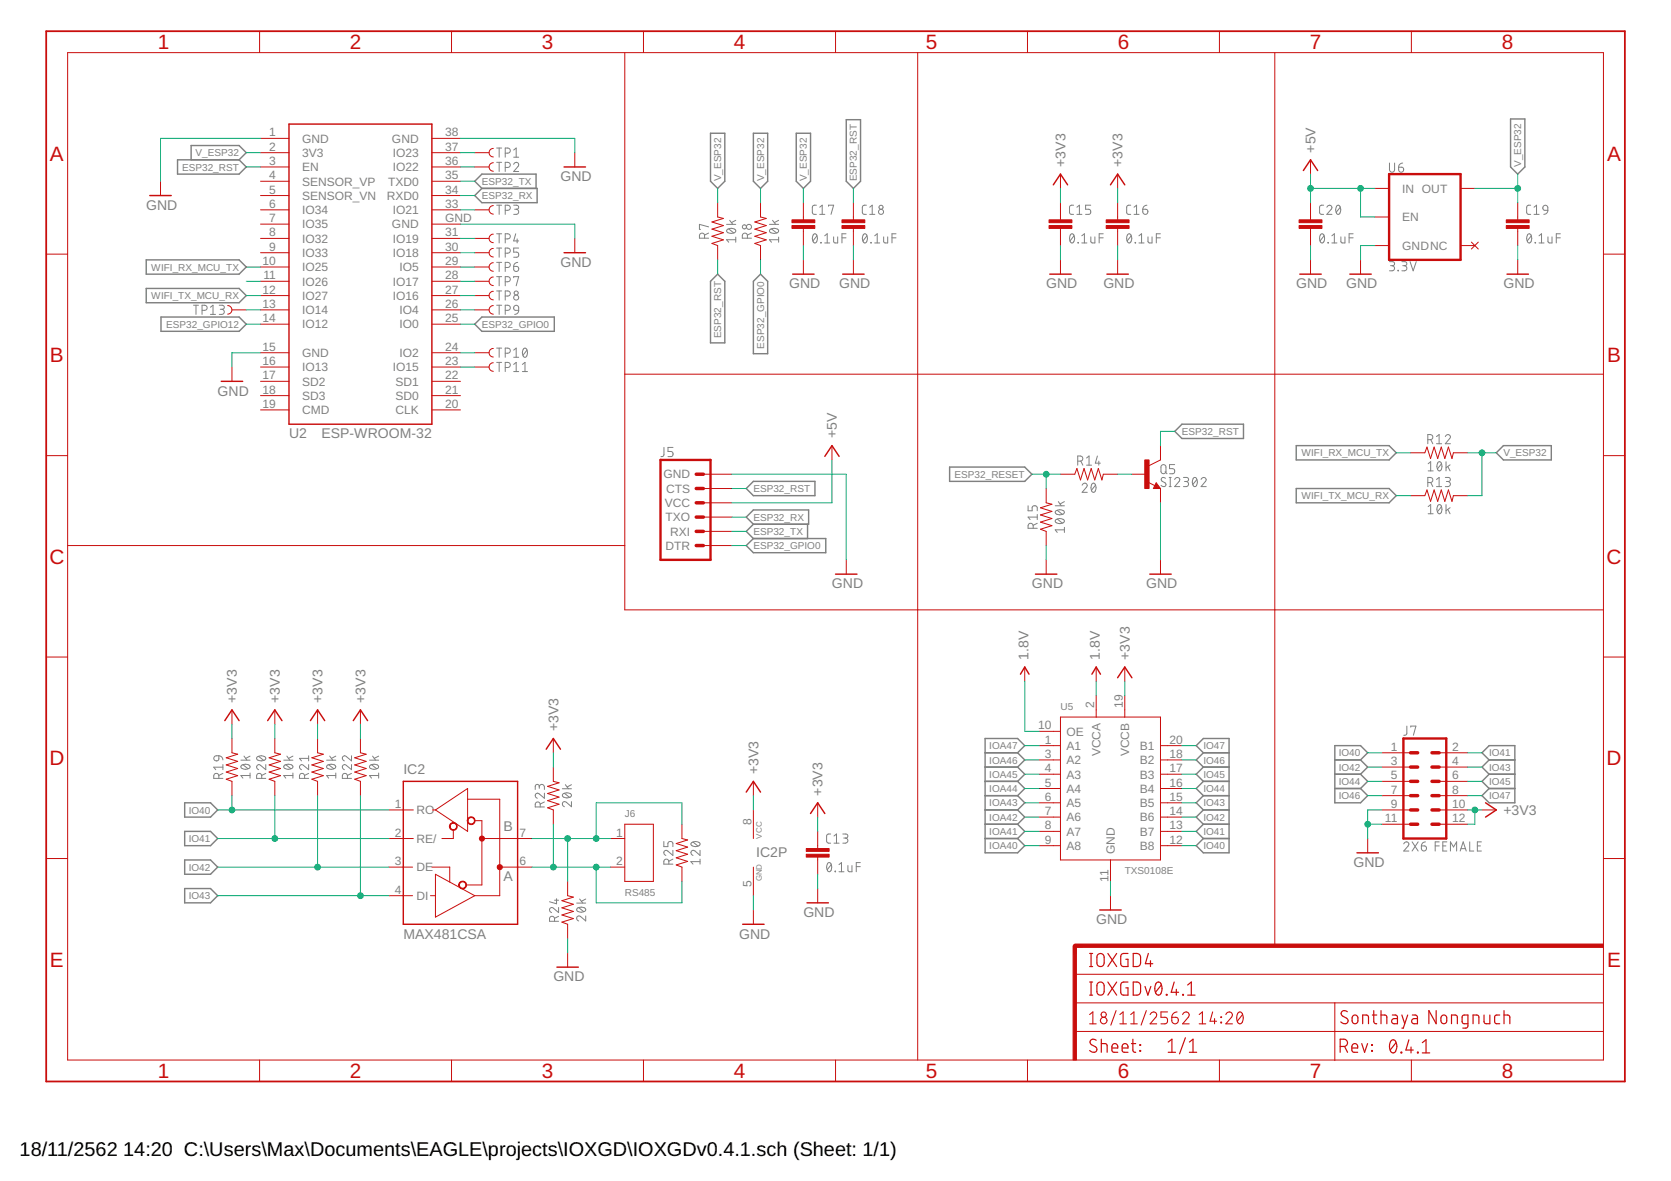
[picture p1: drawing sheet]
<svg xmlns="http://www.w3.org/2000/svg" width="297mm" height="210mm" viewBox="0 0 297 210" stroke-linecap="round" stroke-linejoin="round" font-family="sans-serif">
<g fill="none" stroke="#808080" stroke-width=".18">
<path d="M88.3 36.5h.9M88.3 26.3h.9M88.3 28.9h.9M88.7 26.3v1.6M88.7 28.9v1.6M88.7 36.5v1.6M89.8 27.2h.5a.46 .46 0 0 0 .4-.4 .46 .46 0 0 0-.4-.5h-.5v1.6M89.8 29.8h.5a.46 .46 0 0 0 .4-.5 .46 .46 0 0 0-.4-.4h-.5v1.6M89.8 37.4h.5a.46 .46 0 0 0 .4-.5 .46 .46 0 0 0-.4-.4h-.5v1.6M91.3 29.2a.44 .44 0 0 1 .6-.3 .44 .44 0 0 1 .2 .7l-.8 .9h.9M91.3 36.5h.5a.36 .36 0 0 1 .4 .3 .36 .36 0 0 1-.4 .4h-.3M91.3 26.7l.5-.4v1.6"/>
<path d="M91.3 27.9h.9M91.8 37.2a.46 .46 0 0 1 .4 .4 .46 .46 0 0 1-.4 .5h-.5M129.2 39.9h1.6M129.7 39.2l.6 .7M130.8 39.2l-.8 .4M136.8 39.9h1.6M137.3 39.2l.6 .7M138.4 39.2l-.8 .4M145.1 36.5l-.6 .1-.1 .2v1.1l.2 .2h.5M145.7 38.1h.9M145.7 36.8l.5-.3v1.6M147.3 36.7v-.2h.9l-.5 1.6"/>
<path d="M154 36.5l-.6 .1-.1 .2v1.1l.2 .2h.5M154.6 38.1h.9M154.6 36.8l.4-.3v1.6M190.8 36.5h-.5l-.2 .3v1.1l.2 .2h.5M191.4 38.1h.9M191.4 36.8l.5-.3v1.6M193.9 36.5h-.9v.7h.5a.47 .47 0 0 1 .4 .4 .47 .47 0 0 1-.4 .5h-.5M201 36.5h-.5l-.2 .3v1.1l.2 .2h.5M201.6 38.1h.9M201.6 36.8l.4-.3v1.6M203.1 37.2h.6a.45 .45 0 0 1 .3 .5 .45 .45 0 0 1-.4 .4 .45 .45 0 0 1-.5-.4zM203.9 36.5a.74 .74 0 0 0-.8 .7"/>
<path d="M235.3 36.5h-.5l-.2 .3v1.1l.2 .2h.5M235.9 36.8a.45 .45 0 0 1 .6-.3 .45 .45 0 0 1 .1 .7l-.7 .9h.9M237.6 36.6l.3-.1a.95 .95 0 0 1 0 1.6 1.04 1.04 0 0 1-.3-1.5zM238.3 36.8l-.8 .9M247 29v1.2a.46 .46 0 0 0 .4 .4 .46 .46 0 0 0 .5-.4v-1.2M248.6 29.7h.6a.45 .45 0 0 1 .3 .5 .45 .45 0 0 1-.5 .4 .45 .45 0 0 1-.4-.4zM249.3 29h-.2a.68 .68 0 0 0-.5 .7M272.1 36.5h-.5l-.2 .3v1.1l.2 .2h.5M272.7 38.1h.9M272.7 36.8l.4-.3v1.6M274.4 36.6a.44 .44 0 0 1 .5-.1 .44 .44 0 0 1 .2 .4v.5h-.6l-.2-.4zM275.1 37.4a.7 .7 0 0 1-.7 .7"/>
<path d="M34.4 54.3h.9M34.8 54.3v1.6M35.9 55.2h.5a.46 .46 0 0 0 .4-.5 .46 .46 0 0 0-.4-.4h-.5v1.6M37.4 54.6l.5-.3v1.6M37.4 55.9h.9M39 54.3h.5a.36 .36 0 0 1 .4 .3 .36 .36 0 0 1-.4 .4h-.3M39.4 55a.46 .46 0 0 1 .5 .4 .46 .46 0 0 1-.5 .5h-.4M88.3 41.6h.9M88.3 44.1h.9M88.3 46.6h.9M88.3 49.2h.9M88.3 51.7h.9"/>
<path d="M88.3 54.3h.9M88.7 41.6v1.6M88.7 44.1v1.6M88.7 46.6v1.7M88.7 49.2v1.6M88.7 51.7v1.6M88.7 54.3v1.6M89.8 42.5h.5a.46 .46 0 0 0 .4-.5 .46 .46 0 0 0-.4-.4h-.5v1.6M89.8 45h.5a.46 .46 0 0 0 .4-.5 .46 .46 0 0 0-.4-.4h-.5v1.6M89.8 47.5h.5a.46 .46 0 0 0 .4-.4 .46 .46 0 0 0-.4-.5h-.5v1.7M89.8 50.1h.5a.46 .46 0 0 0 .4-.5 .46 .46 0 0 0-.4-.4h-.5v1.6M89.8 52.6h.5a.46 .46 0 0 0 .4-.4 .46 .46 0 0 0-.4-.5h-.5v1.6"/>
<path d="M89.8 55.2h.5a.46 .46 0 0 0 .4-.5 .46 .46 0 0 0-.4-.4h-.5v1.6M91.3 47.3h.5a.45 .45 0 0 1 .4 .5 .45 .45 0 0 1-.4 .5 .45 .45 0 0 1-.5-.5zM91.3 49.4v-.2h.9l-.4 1.6M91.4 54.4a.44 .44 0 0 1 .5-.1 .44 .44 0 0 1 .3 .4v.5l-.7-.1-.2-.3zM91.7 41.6l-.4 1.2h.9M91.9 42.5v.7M92 46.6l-.2 .1a.68 .68 0 0 0-.5 .6M92.2 44.1h-.9v.7h.5a.47 .47 0 0 1 .4 .5 .47 .47 0 0 1-.4 .4h-.5M92.2 55.2a.7 .7 0 0 1-.7 .7M125.2 42.3v-.4a.46 .46 0 0 0-.4-.5 .46 .46 0 0 0-.5 .5v.4h1.7M126 40.3l-1.7-.4v.9h.2M126 41.4l-.8 .4"/>
<path d="M129.3 40.8a1 1 0 0 1 1.5 .2 .97 .97 0 0 1-1.6 0zM129.5 40.7l.9 .7M130.8 42.6h-1.6l.3 .5M130.8 42.1v1M132.9 42.3v-.4a.46 .46 0 0 0-.5-.5 .46 .46 0 0 0-.4 .5v.4h1.6M133.6 41.4l-.7 .4M136.9 40.8a1.02 1.02 0 0 1 1.5 .2 .97 .97 0 0 1-1.6 0zM137.1 40.7l.9 .7M138.4 42.6h-1.6l.3 .5M138.4 42.1v1M144.6 41.7l.3-.1a.97 .97 0 0 1 0 1.6 1.02 1.02 0 0 1-.3-1.5zM145.2 41.9l-.7 .9"/>
<path d="M145.9 43.1l.1 .1zM146.6 43.2h.9M146.6 41.9l.4-.3v1.6M148.2 42.1v.9l.3 .2h.4v-1.1M149.7 42.3h.7M150.4 41.6h-.7v1.6M153.5 41.7l.3-.1a.97 .97 0 0 1 0 1.6 1.02 1.02 0 0 1-.3-1.5zM154.1 41.9l-.7 .9M154.8 43.1l.1 .1zM155.5 43.2h.9M155.5 41.9l.4-.3v1.6M157.1 42.1v.9l.3 .2h.4v-1.1"/>
<path d="M158.6 42.3h.7M159.3 41.6h-.7v1.6M190.3 41.7l.3-.1a.95 .95 0 0 1 0 1.6 1.04 1.04 0 0 1-.3-1.5zM190.9 41.9l-.7 .9M191.6 43.1l.1 .1zM192.3 43.2h.9M192.3 41.9l.5-.3v1.6M193.9 42.1v.9l.3 .2h.4v-1.1M195.4 42.3h.7M196.1 41.6h-.7v1.6M200.5 41.7l.2-.1a.95 .95 0 0 1 0 1.6 1 1 0 0 1-.2-1.5zM201.1 41.9l-.7 .9"/>
<path d="M201.8 43.1l.1 .1zM202.5 43.2h.9M202.5 41.9l.4-.3v1.6M204.1 42.1v.9l.2 .2h.5v-1.1M205.5 42.3h.8M206.3 41.6h-.8v1.6M234.8 41.7l.2-.1a.97 .97 0 0 1 0 1.6 1.02 1.02 0 0 1-.2-1.5zM235.4 41.9l-.7 .9M236.1 43.1l.1 .1zM236.7 43.2h1M236.7 41.9l.5-.3v1.6M238.4 42.1v.9l.2 .2h.5v-1.1"/>
<path d="M239.8 42.3h.7M240.5 41.6h-.7v1.6M247 46.5h.5a.36 .36 0 0 1 .4 .4 .36 .36 0 0 1-.4 .3h-.3M247.5 47.2a.46 .46 0 0 1 .4 .5 .46 .46 0 0 1-.4 .4h-.5M248.5 48l.1 .1zM249.2 46.5h.5a.36 .36 0 0 1 .4 .4 .36 .36 0 0 1-.4 .3h-.3M249.6 47.2a.46 .46 0 0 1 .5 .5 .46 .46 0 0 1-.5 .4h-.4M250.7 46.5l.5 1.6 .6-1.6M271.6 41.7l.2-.1a.97 .97 0 0 1 0 1.6 1.02 1.02 0 0 1-.2-1.5zM272.2 41.9l-.7 .9M272.9 43.1l.1 .1zM273.6 43.2h.9"/>
<path d="M273.6 41.9l.4-.3v1.6M275.2 42.1v.9l.2 .2h.5v-1.1M276.6 42.3h.8M277.4 41.6h-.8v1.6M88.3 61.9h.9M88.3 64.4h.9M88.7 61.9v1.6M88.7 64.4v1.6M89.8 62.8h.5a.46 .46 0 0 0 .4-.5 .46 .46 0 0 0-.4-.4h-.5v1.6M89.8 65.3h.5a.46 .46 0 0 0 .4-.4 .46 .46 0 0 0-.4-.5h-.5v1.6M91.3 62.2l.5-.3v1.6M91.3 64.8l.5-.4v1.6"/>
<path d="M91.3 63.5h.9M91.3 66h.9M92.9 66h.9M92.9 64.8l.4-.4v1.6M93.1 62l.2-.1a.97 .97 0 0 1 0 1.6 1.02 1.02 0 0 1-.2-1.5zM93.7 62.2l-.7 .9M118 79.5v1.4l-.2 .2-.3 .1M119.6 79.5h-.9v.7h.6a.46 .46 0 0 1 .3 .5 .46 .46 0 0 1-.3 .5h-.6M253.8 78.1h.5a.46 .46 0 0 0 .4-.4 .46 .46 0 0 0-.4-.5h-.5v1.7M254.3 78.1l.4 .8M255.4 77.6l.4-.4v1.7M255.4 78.9h.9"/>
<path d="M256.9 77.6a.44 .44 0 0 1 .6-.3 .44 .44 0 0 1 .2 .7l-.8 .9h.9M182.8 89.9v.9h.7v-.5a.46 .46 0 0 1 .4-.4 .46 .46 0 0 1 .5 .4v.5M183.7 93.9v-.4a.46 .46 0 0 0-.5-.5 .46 .46 0 0 0-.4 .5v.4h1.6M184.4 93l-.7 .4M184.4 91.9h-1.6l.3 .5M184.4 91.4v1M187.6 89.9h1.6M187.7 92.4a1.04 1.04 0 0 1 1.5 .2 .95 .95 0 0 1-1.6 0zM187.7 90.8a1.02 1.02 0 0 1 1.5 .3 .97 .97 0 0 1-1.6 0zM187.9 92.2l.9 .8M187.9 90.7l.9 .7M188.1 89.2l.6 .7"/>
<path d="M189.2 94.2h-1.6l.3 .4M189.2 93.7v.9M189.2 89.2l-.8 .4M191.6 82h.4a.46 .46 0 0 0 .5-.5 .46 .46 0 0 0-.5-.5h-.4v1.7M192.1 82l.4 .7M192.4 86.2a.44 .44 0 0 1 .6-.3 .44 .44 0 0 1 .1 .7l-.7 .9h.9M193.1 81.4l.5-.4v1.7M193.1 82.7h.9M194.1 86l.3-.1a.95 .95 0 0 1 0 1.6 1.04 1.04 0 0 1-.3-1.5zM194.7 86.2l-.7 .9M195.1 81l-.4 1.3h.9M195.3 82v.7"/>
<path d="M206.5 82.7l.3-.1a.43 .43 0 0 1 .5 .4v.8a.44 .44 0 0 1-.5 .4 .44 .44 0 0 1-.4-.4zM207.1 83.8l.4 .4M207.2 85l-.2-.1a.38 .38 0 0 0-.5 .1 .38 .38 0 0 0 .1 .5l.5 .3a.41 .41 0 0 1 0 .6 .41 .41 0 0 1-.6 0l-.1-.1M207.8 86.5h.4M207.8 84.9h.4M208 84.9v1.6M208.8 85.2a.45 .45 0 0 1 .6-.3 .45 .45 0 0 1 .2 .7l-.8 .9h.9M208.8 82.6h-.9v.7h.5a.46 .46 0 0 1 .4 .4 .46 .46 0 0 1-.4 .5h-.5M210.4 84.9h.5a.36 .36 0 0 1 .4 .3 .36 .36 0 0 1-.4 .4h-.3M210.8 85.6a.46 .46 0 0 1 .5 .4 .46 .46 0 0 1-.5 .5h-.4M212.2 85l.2-.1a.95 .95 0 0 1 0 1.6 1.04 1.04 0 0 1-.2-1.5zM212.8 85.2l-.8 .9"/>
<path d="M213.5 85.2a.44 .44 0 0 1 .6-.3 .44 .44 0 0 1 .2 .7l-.8 .9h.9M253.8 85.8h.5a.46 .46 0 0 0 .4-.5 .46 .46 0 0 0-.4-.4h-.5v1.6M253.9 82.4l.4-.3v1.6M253.9 90l.4-.3v1.6M253.9 83.7h.9M253.9 91.3h.9M254.3 85.8l.4 .7M255.4 86.5h.9M255.4 85.2l.4-.3v1.6M255.6 82.2l.3-.1a.97 .97 0 0 1 0 1.6 1.02 1.02 0 0 1-.3-1.5zM255.6 89.8l.3-.1a.97 .97 0 0 1 0 1.6 1.02 1.02 0 0 1-.3-1.5zM256.2 82.4l-.7 .9"/>
<path d="M256.2 90l-.7 1M256.9 84.9h.6a.36 .36 0 0 1 .3 .3 .36 .36 0 0 1-.3 .4h-.4M257 82.1v1.6M257 89.7v1.6M257.4 85.6a.46 .46 0 0 1 .4 .4 .46 .46 0 0 1-.4 .5h-.5M257.4 82.9l.4 .8M257.4 90.6l.4 .7M257.8 82.6l-.8 .5M257.8 90.2l-.8 .6M38.1 134.5l.8-.2v.6a.46 .46 0 0 1-.6 .3 .46 .46 0 0 1-.2-.7zM38.9 138.3v-.4a.46 .46 0 0 0-.5-.4 .46 .46 0 0 0-.4 .4v.4h1.6M38.9 134.3a.74 .74 0 0 1 .7 .8"/>
<path d="M39.6 137.5l-.7 .3M39.6 136.4h-1.6l.4 .4M39.6 135.9v.9M42.8 135.1h1.6M42.9 136a1.04 1.04 0 0 1 1.5 .3 .95 .95 0 0 1-1.6 0zM43.2 135.9l.9 .7M43.4 134.4l.5 .7M44.4 137.8h-1.6l.4 .5M44.4 137.4v.9M44.4 134.4l-.7 .4M45.7 134.5a1.02 1.02 0 0 1 1.5 .3 .97 .97 0 0 1-1.6 0zM46 134.4l.9 .7"/>
<path d="M46.5 138.3v-.4a.46 .46 0 0 0-.4-.4 .46 .46 0 0 0-.5 .4v.4h1.6M47.2 135.9v.9l-.9-.8a.44 .44 0 0 0-.7 .2 .44 .44 0 0 0 .4 .6M47.2 137.5l-.7 .3M50.4 135.1h1.7M50.5 136a1.04 1.04 0 0 1 1.6 .3 .95 .95 0 0 1-1.7 0zM50.8 135.9l.9 .7M51 134.4l.5 .7M52.1 137.8h-1.7l.4 .5M52.1 137.4v.9M52.1 134.4l-.8 .4M54.1 138.3v-.4a.46 .46 0 0 0-.4-.4 .46 .46 0 0 0-.5 .4v.4h1.7M54.9 135.9v.9l-.9-.8a.44 .44 0 0 0-.7 .2 .44 .44 0 0 0 .3 .6"/>
<path d="M54.9 137.5l-.8 .3M54.9 134.3v.9M54.9 134.8h-1.7l.4 .4M58.1 135.1h1.6M58.2 136a1.04 1.04 0 0 1 1.5 .3 .95 .95 0 0 1-1.6 0zM58.4 135.9l.9 .7M58.6 134.4l.5 .7M59.7 137.8h-1.6l.3 .5M59.7 137.4v.9M59.7 134.4l-.8 .4M61.8 138.3v-.4a.46 .46 0 0 0-.5-.4 .46 .46 0 0 0-.4 .4v.4h1.6M62.5 135.9v.9l-.9-.8a.44 .44 0 0 0-.7 .2 .44 .44 0 0 0 .3 .6"/>
<path d="M62.5 134.3v.9l-.9-.7a.44 .44 0 0 0-.7 .1 .44 .44 0 0 0 .3 .6M62.5 137.5l-.7 .3M65.7 135.1h1.6M65.8 136a1.04 1.04 0 0 1 1.5 .3 .95 .95 0 0 1-1.6 0zM66 135.9l1 .7M66.2 134.4l.6 .7M67.3 137.8h-1.6l.3 .5M67.3 137.4v.9M67.3 134.4l-.8 .4M95.9 139.9a.46 .46 0 0 1 .4-.5 .46 .46 0 0 1 .5 .5v.4M100.5 139.5l.5 .7M101.6 139.5l-.8 .4"/>
<path d="M250.1 129.1v1.4l-.2 .1-.4 .1M250.8 129.2v-.1h.9l-.5 1.6M95.9 140.1v-.3a.36 .36 0 0 0-.4-.4 .36 .36 0 0 0-.4 .4v.5M96 143.4v-.4a.44 .44 0 0 0-.4-.5 .44 .44 0 0 0-.5 .5v.4h1.7M96.8 141v.9l-.9-.8a.44 .44 0 0 0-.7 .1 .44 .44 0 0 0 .3 .7M96.8 142.5l-.8 .4M98.6 160h.7M98.9 159.7v.9l-1.2-.3M100 140.2h1.6M100.1 141.1a1.02 1.02 0 0 1 1.5 .3 .93 .93 0 0 1-1.6 0zM100.3 141l.9 .7M101.6 142.5v.9l-.9-.8a.45 .45 0 0 0-.7 .1 .45 .45 0 0 0 .3 .7"/>
<path d="M103 159.8l.6 .7M104.1 159.8l-.7 .4M118 149.6v.9h.7v-.6a.45 .45 0 0 1 .5-.3 .45 .45 0 0 1 .4 .3v.6M118.9 153.6v-.5a.44 .44 0 0 0-.5-.4 .44 .44 0 0 0-.4 .4v.5h1.6M119.6 151.1v.9l-.9-.7a.44 .44 0 0 0-.7 .1 .44 .44 0 0 0 .4 .6M119.6 152.7l-.7 .4M122.9 149.8a1.02 1.02 0 0 1 1.5 .2 .95 .95 0 0 1-1.6 0zM123.2 149.6l.9 .8M124.4 151.1v.9l-.9-.7a.45 .45 0 0 0-.7 .1 .45 .45 0 0 0 .4 .6M124.4 153.1h-1.6l.4 .5M124.4 152.7v.9M147.2 153.4l.2-.1a.97 .97 0 0 1 0 1.6 1.02 1.02 0 0 1-.2-1.5z"/>
<path d="M147.7 148.2l-.5 .1-.3 .3 .1 1.2 .7 .1M147.8 153.7l-.8 .9M148.3 149.9h.9M148.3 148.6l.4-.4v1.7M148.4 154.8l.1 .1zM149.1 154.9h.9M149.1 153.7l.5-.4v1.6M149.8 148.2h.5a.36 .36 0 0 1 .4 .4 .36 .36 0 0 1-.4 .3h-.3M150.3 148.9a.46 .46 0 0 1 .4 .5 .46 .46 0 0 1-.4 .5h-.5M150.7 153.8v1l.3 .1h.4v-1.1M152.2 154h.7M152.9 153.3h-.7v1.6"/>
<path d="M249.5 150a.45 .45 0 0 1 .7-.4 .45 .45 0 0 1 .1 .7l-.8 1h.9M251 149.6l1.1 1.7M252.1 149.6l-1.1 1.7M252.7 150.3h.5a.45 .45 0 0 1 .4 .6 .45 .45 0 0 1-.5 .3 .45 .45 0 0 1-.4-.4zM253.4 149.6a.7 .7 0 0 0-.7 .7M255.1 150.3h.7M255.8 149.6h-.7v1.7M256.5 150.3h.5M257.2 149.6h-.7v1.7h.7M257.8 151.3v-1.7l.6 .9 .5-.9v1.7M259.6 151.3l.5-1.7 .5 1.7M259.7 150.8h.8"/>
<path d="M261.3 149.6v1.7h.7M262.6 150.3h.6M263.3 149.6h-.7v1.7h.7M98.6 163.7v-.4a.44 .44 0 0 0-.5-.4 .44 .44 0 0 0-.4 .4v.4h1.6M99.3 161.3v.9l-.9-.8a.44 .44 0 0 0-.7 .2 .44 .44 0 0 0 .3 .6M99.3 162.9l-.7 .3M102.5 160.5h1.6M102.6 161.4a1.02 1.02 0 0 1 1.5 .3 .93 .93 0 0 1-1.6 0zM102.9 161.3l.9 .7M104.1 162.8v.9l-.9-.8a.44 .44 0 0 0-.7 .2 .44 .44 0 0 0 .4 .6"/>
<circle cx="156.6" cy="37.7" r=".45"/>
<circle cx="156.6" cy="36.8" r=".35"/>
<circle cx="91.8" cy="52.9" r=".45"/>
<circle cx="91.8" cy="52.1" r=".36"/>
<circle cx="132.3" cy="40.3" r=".36"/>
<circle cx="133.1" cy="40.3" r=".45"/>
</g>
<g fill="none" stroke="#808080" stroke-width=".25">
<path d="M31.6 28.4h10.9l1.3 1.3-1.3 1.2h-10.9zM34 28.4v-2.5h8.5l1.3 1.2-1.3 1.3M85.7 33.5l-1.3-1.3 1.3-1.3h9.6v2.6M85.7 33.5h9.8v2.5h-9.8l-1.3-1.2zM126.3 23.7h2.5v8.5l-1.2 1.3-1.3-1.3zM133.9 23.7h2.6v8.5l-1.3 1.3-1.3-1.3zM141.5 23.7h2.6v8.5l-1.3 1.3-1.3-1.3zM150.4 21.3h2.6v10.9l-1.3 1.3-1.3-1.3zM268.5 21.1h2.6v8.6l-1.3 1.2-1.3-1.2zM26 51.3h16.5l1.3 1.2-1.3 1.3h-16.5zM26 46.2h16.5l1.3 1.3-1.3 1.2h-16.5zM28.6 56.3h13.9l1.3 1.3-1.3 1.3h-13.9z"/>
<path d="M84.4 57.6l1.3-1.3h12.8v2.6h-12.8zM127.6 48.7l1.2 1.3v10.9h-2.5v-10.9zM135.2 48.7l1.3 1.3v12.9h-2.6v-12.9zM208.8 76.7l1.3-1.3h10.9v2.5h-10.9zM230.4 79.2h16.5l1.3 1.3-1.3 1.2h-16.5zM132.7 86.8l1.2-1.2h11v2.5h-11zM132.7 91.9l1.2-1.3h9.8v2.6h-9.8zM132.7 97l1.2-1.3h12.9v2.5h-12.9zM133.9 93.2l-1.2 1.2 1.2 1.3M143.6 93.2v2.5M168.8 83h13.4l1.2 1.3-1.2 1.3h-13.4zM230.4 86.8h16.5l1.3 1.3-1.3 1.3h-16.5z"/>
<path d="M266 80.5l1.3-1.3h8.5v2.5h-8.5zM175.1 138.9h5.8M175.1 136.3h5.8M175.1 133.8h5.8M180.9 133.8l1.3-1.3-1.3-1.2h-5.8v20.3h5.8l1.3-1.3-1.3-1.3M180.9 138.9l1.3 1.2-1.3 1.3M180.9 136.3l1.3 1.3-1.3 1.3M180.9 133.8l1.3 1.3-1.3 1.2M213.9 133.8l-1.3-1.3 1.3-1.2h4.6v20.3h-4.6l-1.3-1.3 1.3-1.3M213.9 138.9h4.6M213.9 136.3h4.6M213.9 133.8h4.6"/>
<path d="M213.9 138.9l-1.3 1.2 1.3 1.3M213.9 136.3l-1.3 1.3 1.3 1.3M213.9 133.8l-1.3 1.3 1.3 1.2M237.3 135.1h4.6M237.3 137.6h4.6M241.9 135.1l1.2-1.3-1.2-1.3h-4.6v10.2h4.6l1.2-1.3-1.2-1.3M241.9 135.1l1.2 1.2-1.2 1.3M241.9 137.6l1.2 1.3-1.2 1.2M264.7 135.1l-1.3-1.3 1.3-1.3h4.6v10.2h-4.6l-1.3-1.3 1.3-1.3M264.7 135.1h4.6M264.7 137.6h4.6M264.7 135.1l-1.3 1.2 1.3 1.3"/>
<path d="M264.7 137.6l-1.3 1.3 1.3 1.2M32.8 142.7h4.6l1.3 1.3-1.3 1.2h-4.6zM32.8 147.8h4.6l1.3 1.2-1.3 1.3h-4.6zM32.8 152.8h4.6l1.3 1.3-1.3 1.3h-4.6zM32.8 157.9h4.6l1.3 1.3-1.3 1.3h-4.6zM175.1 149h5.8M175.1 146.5h5.8M175.1 144h5.8M175.1 141.4h5.8M180.9 146.5l1.3 1.3-1.3 1.2M180.9 144l1.3 1.2-1.3 1.3M180.9 141.4l1.3 1.3-1.3 1.3"/>
<path d="M213.9 149h4.6M213.9 146.5h4.6M213.9 144h4.6M213.9 141.4h4.6M213.9 146.5l-1.3 1.3 1.3 1.2M213.9 144l-1.3 1.2 1.3 1.3M213.9 141.4l-1.3 1.3 1.3 1.3M237.3 140.1h4.6M264.7 140.1h4.6"/>
</g>
<g fill="none" stroke="#c90d0c" stroke-width=".18">
<path d="M12 9.4h273v179h-273zM46.1 5.5v3.9M80.3 5.5v3.9M111.1 9.4v99h173.9M114.4 5.5v3.9M148.5 5.5v3.9M163.1 9.4v179M182.6 5.5v3.9M216.8 5.5v3.9M226.6 9.4v158.7M250.9 5.5v3.9M28.5 32.2v2.6"/>
<path d="M46.3 24.6h5.1M46.3 29.7h5.1M46.3 32.2h5.1M46.3 34.8h5.1M46.3 37.3h5.1M46.3 39.8h5.1M46.3 27.1h5.1M76.8 24.6h5.1M76.8 29.7h5.1M76.8 32.2h5.1M76.8 34.8h5.1M76.8 37.3h5.1"/>
<path d="M76.8 39.8h5.1M76.8 27.1h5.1M84.4 29.7h2.5M84.4 37.3h2.5M84.4 27.1h2.5M87.7 26.4a.76 .76 0 0 0-.8 .7 .76 .76 0 0 0 .8 .8M87.7 28.9a.76 .76 0 0 0-.8 .8 .76 .76 0 0 0 .8 .7M87.7 36.5a.76 .76 0 0 0-.8 .8 .76 .76 0 0 0 .8 .8M102.2 27.1v2.6M127.6 36v2.6l1 .2-2 .7 2 .6-2 .6 2 .7-2 .6 2 .6-2 .7 1 .3v2.6M135.2 36v2.6l1 .2-2 .7 2 .6-2 .6 2 .7-2 .6 2 .6-2 .7 1 .3v2.6M142.8 36v3.1"/>
<path d="M151.7 36v3.1M188.5 30.9v2.6M188.5 36v3.1M198.7 30.9v2.6M198.7 36v3.1M233 28.4v2.5M233 36v3.1M244.4 33.5h2.5M244.4 38.6h2.5M259.6 33.5h2.6M269.8 36v3.1M8.2 45.2h3.8"/>
<path d="M40.5 54.3a.76 .76 0 0 1 .7 .8 .76 .76 0 0 1-.7 .7M41.2 55.1h2.6M46.3 42.4h5.1M46.3 44.9h5.1M46.3 52.5h5.1M46.3 47.5h5.1M46.3 50h5.1M46.3 55.1h5.1M46.3 57.6h5.1M76.8 42.4h5.1M76.8 44.9h5.1M76.8 52.5h5.1"/>
<path d="M76.8 47.5h5.1M76.8 50h5.1M76.8 55.1h5.1M76.8 57.6h5.1M84.4 42.4h2.5M84.4 44.9h2.5M84.4 52.5h2.5M84.4 47.5h2.5M84.4 50h2.5M84.4 55.1h2.5M87.7 41.6a.76 .76 0 0 0-.8 .8 .76 .76 0 0 0 .8 .7M87.7 44.2a.76 .76 0 0 0-.8 .7 .76 .76 0 0 0 .8 .8"/>
<path d="M87.7 46.7a.76 .76 0 0 0-.8 .8 .76 .76 0 0 0 .8 .7M87.7 49.2a.76 .76 0 0 0-.8 .8 .76 .76 0 0 0 .8 .8M87.7 51.8a.76 .76 0 0 0-.8 .7 .76 .76 0 0 0 .8 .8M87.7 54.3a.76 .76 0 0 0-.8 .8 .76 .76 0 0 0 .8 .7M102.2 42.4v2.5M142.8 40.6v3M142.8 46.2v2.5M151.7 40.6v3M151.7 46.2v2.5M188.5 40.6v3M188.5 46.2v2.5M198.7 40.6v3"/>
<path d="M198.7 46.2v2.5M233 40.6v3M233 46.2v2.5M241.9 46.2v2.5M244.4 43.6h2.5M259.6 43.6h2.6M261.6 43l1.2 1.3M262.8 43l-1.2 1.3M269.8 40.6v3M269.8 46.2v2.5M285 45.2h3.8M41.2 65.2v2.6"/>
<path d="M46.3 65.2h5.1M46.3 62.7h5.1M46.3 67.8h5.1M46.3 70.3h5.1M46.3 72.9h5.1M76.8 65.2h5.1M76.8 62.7h5.1M76.8 67.8h5.1M76.8 70.3h5.1M76.8 72.9h5.1M84.4 65.2h2.5M84.4 62.7h2.5"/>
<path d="M87.7 61.9a.76 .76 0 0 0-.8 .8 .76 .76 0 0 0 .8 .8M87.7 64.5a.76 .76 0 0 0-.8 .7 .76 .76 0 0 0 .8 .8M111.1 66.5h173.9M147.9 79.2v2.5M206.3 79.2v2.5l-2 1.1M8.2 81h3.8M12 97h99.1M125 97h5.1M125 94.4h5.1M125 91.9h5.1M125 89.4h5.1M125 86.8h5.1"/>
<path d="M125 84.3h5.1M150.4 99.5v2.5M186 86.8v2.6l1 .2-2 .7 2 .6-2 .6 2 .7-2 .6 2 .6-2 .7 1 .3v2.6M186 99.5v2.5M188.5 84.3h2.6l.3-1 .7 2 .6-2 .6 2 .7-2 .6 2 .6-2 .7 2 .2-1h2.6M201.2 84.3h2.6M204.1 85.7l1.2 .6M205.5 85.8l.8 1h-1.3zM206.3 86.8v2.6M206.3 99.5v2.5M250.7 80.5h2.6l.4-1 .6 2 .6-2 .7 2 .6-2 .6 2 .7-2 .6 2 .3-1h2.5M250.7 88.1h2.6l.4-1 .6 2 .6-2 .7 2 .6-2 .6 2 .7-2 .6 2 .3-1h2.5"/>
<path d="M285 81h3.8M8.2 116.8h3.8M182.2 118.6v2.5M194.9 118.6v2.5M199.9 118.6v2.5M285 116.8h3.8M41.2 126.2v2.5M41.2 131.3v2.5l1 .2-2 .7 2 .6-2 .7 2 .6-2 .6 2 .7-2 .6 1 .4v2.5M48.9 131.3v2.5l1 .2-2.1 .7 2.1 .6-2.1 .7 2.1 .6-2.1 .6 2.1 .7-2.1 .6 1.1 .4v2.5M48.9 126.2v2.5M56.5 131.3v2.5l1 .2-2.1 .7 2.1 .6-2.1 .7 2.1 .6-2.1 .6 2.1 .7-2.1 .6 1.1 .4v2.5M56.5 126.2v2.5"/>
<path d="M64.1 131.3v2.5l1 .2-2 .7 2 .6-2 .7 2 .6-2 .6 2 .7-2 .6 1 .4v2.5M64.1 126.2v2.5M98.4 136.3v2.6l1 .2-2.1 .7 2.1 .6-2.1 .6 2.1 .7-2.1 .6 2.1 .6-2.1 .7 1.1 .4v2.5M98.4 131.3v2.5M133.9 138.9v2.5M184.7 132.5h3.8M184.7 135.1h3.8M184.7 137.6h3.8M184.7 130h3.8M188.5 127.4h17.8v25.4h-17.8zM194.9 123.6v3.8M199.9 123.6v3.8"/>
<path d="M206.3 132.5h3.8M206.3 135.1h3.8M206.3 137.6h3.8M245.7 138.9h5M245.7 136.3h5M245.7 133.8h5M255.8 138.9h5.1M255.8 136.3h5.1M255.8 133.8h5.1M8.2 152.6h3.8M69.2 149h4.3M69.2 154.1h4.1"/>
<path d="M69.2 159.2h4.1M69.2 144h4.3M76.5 159.2h.9M76.8 154.1h3.1v2.7M76.9 144h.5M77.4 144l5.7-3.9v7.7zM77.4 155.4l7 3.8-7 3.8zM80.6 147.5v1.5h-2.1M83.1 142h5.7v17.2h-4.4M84.4 145.9h1.3v11.4h-2.8M85.7 149h8.9M88.8 154.1h5.8"/>
<path d="M100.9 156.7v2.5l1 .2-2 .7 2 .6-2 .7 2 .6-2 .6 2 .7-2 .6 1 .4v2.5M108.5 149h2.6M108.5 154.1h2.6M111.1 146.5h5v10.2h-5zM121.2 146.5v2.5l1 .3-2 .6 2 .7-2 .6 2 .6-2 .7 2 .6-2 .6 1 .4v2.6M133.9 144v5M133.9 154.1v5.1M145.4 142.7v2.5M145.4 147.8v3M145.4 152.3v3.1M145.4 157.9v2.6M184.7 140.1h3.8"/>
<path d="M184.7 142.7h3.8M184.7 145.2h3.8M184.7 147.8h3.8M184.7 150.3h3.8M197.4 152.8v3.9M197.4 159.2v2.5M206.3 140.1h3.8M206.3 142.7h3.8M206.3 145.2h3.8M206.3 147.8h3.8M206.3 150.3h3.8M243.1 149v2.6"/>
<path d="M245.7 144h5M245.7 146.5h5M245.7 141.4h5M255.8 144h5.1M255.8 146.5h5.1M255.8 141.4h5.1M263.4 144h2.6M285 152.6h3.8M100.9 169.4v2.5M133.9 161.7v2.6M191.1 178.2h93.9M191.1 173.2h93.9"/>
<path d="M237.3 178.2v10.3M46.1 188.4v3.8M80.3 188.4v3.8M114.4 188.4v3.8M148.5 188.4v3.8M182.6 188.4v3.8M191.1 183.3h93.9M216.8 188.4v3.8M250.9 188.4v3.8"/>
</g>
<g fill="none" stroke="#c90d0c" stroke-width=".25">
<path d="M26.6 34.8h3.8M51.4 22.1h25.4v53.3h-25.4zM100.3 29.7h3.8M187.2 32.9l1.3-2 1.3 2M197.4 32.9l1.3-2 1.2 2M231.7 30.3l1.3-1.9 1.2 1.9M100.3 44.9h3.8M140.9 48.7h3.8M149.8 48.7h3.8M186.6 48.7h3.8M196.8 48.7h3.8M231.1 48.7h3.8"/>
<path d="M239.9 48.7h3.9M267.9 48.7h3.8M39.3 67.8h3.8M146.6 81.1l1.3-1.9 1.3 1.9M205.5 86.3l.2 .3h-.4l.2-.5 .5 .6h-.7M148.5 102h3.8M181.4 119.8l.8-1.2 .7 1.2M184.1 102h3.8M194.1 119.8l.8-1.2 .7 1.2M204.4 102h3.8M40 128.1l1.2-1.9 1.3 1.9M47.6 128.1l1.3-1.9 1.2 1.9"/>
<path d="M55.2 128.1l1.3-1.9 1.2 1.9M62.8 128.1l1.3-1.9 1.2 1.9M71.7 138.9h20.3v25.4h-20.3zM97.1 133.2l1.3-1.9 1.2 1.9M198.7 120.5l1.2-1.9 1.3 1.9M132.7 140.8l1.2-1.9 1.3 1.9M144.1 144.6l1.3-1.9 1.2 1.9M241.2 151.6h3.8M264.1 142.7l1.9 1.3-1.9 1.2M99 171.9h3.8M132 164.3h3.8M143.4 160.5h3.9"/>
<path d="M195.5 161.7h3.8"/>
</g>
<g fill="#c90d0c" stroke="#c90d0c" stroke-width=".18">
<path d="M186.5 40.1h4v.5h-4z"/>
<path d="M186.5 39.1h4v.5h-4z"/>
<path d="M196.6 40.1h4.1v.5h-4.1z"/>
<path d="M196.6 39.1h4.1v.5h-4.1z"/>
<path d="M140.8 40.1h4v.5h-4z"/>
<path d="M140.8 39.1h4v.5h-4z"/>
<path d="M149.7 40.1h4v.5h-4z"/>
<path d="M149.7 39.1h4v.5h-4z"/>
<path d="M267.8 40.1h4v.5h-4z"/>
<path d="M267.8 39.1h4v.5h-4z"/>
<path d="M230.9 40.1h4.1v.5h-4.1z"/>
<path d="M230.9 39.1h4.1v.5h-4.1z"/>
<path d="M203.5 81.7h.8v5.1h-.8z"/>
<path d="M143.3 151.8h4.1v.5h-4.1z"/>
<path d="M143.3 150.8h4.1v.5h-4.1z"/>
<path d="M190.8 168.1h.5v20.3h-.5z"/>
<path d="M191.1 167.8h93.9v.6h-93.9z"/>
</g>
<path d="M246.9 30.9h12.7v15.3h-12.7zM117.4 81.7h8.9v17.8h-8.9zM249.5 131.3h7.6v17.7h-7.6z" fill="none" stroke="#c90d0c" stroke-width=".42"/>
<g fill="none" stroke="#c90d0c" stroke-width=".61">
<path d="M123.8 91.9h1.2M123.8 94.4h1.2M123.8 97h1.2M123.8 86.8h1.2M123.8 89.4h1.2M123.8 84.3h1.2M250.7 138.9h1.3M250.7 133.8h1.3M250.7 136.3h1.3M254.6 138.9h1.2M254.6 133.8h1.2M254.6 136.3h1.2"/>
<path d="M250.7 141.4h1.3M250.7 144h1.3M250.7 146.5h1.3M254.6 141.4h1.2M254.6 144h1.2M254.6 146.5h1.2M192.3 168.1h-1.2v1.3"/>
</g>
<g fill="#c90d0c" stroke="#c90d0c" stroke-width=".18">
<path d="M80.1 146.4a.7 .7 0 0 1 1.1 .1 .7 .7 0 0 1-.4 1.1 .7 .7 0 0 1-.9-.7h.1a.58 .58 0 0 1 .8-.6 .58 .58 0 0 1 .2 1 .58 .58 0 0 1-.9-.2l-.1-.2h-.1z" fill-rule="evenodd"/>
<path d="M83.2 145.4a.7 .7 0 0 1 1.1 .1 .7 .7 0 0 1-.4 1 .7 .7 0 0 1-.8-.6h.1a.58 .58 0 0 1 .8-.6 .58 .58 0 0 1 .2 1 .58 .58 0 0 1-1-.2v-.2h-.1z" fill-rule="evenodd"/>
<path d="M81.7 156.8a.7 .7 0 0 1 1.1 .1 .7 .7 0 0 1-.4 1.1 .7 .7 0 0 1-.9-.7h.2a.57 .57 0 0 1 .7-.6 .57 .57 0 0 1 .2 1 .57 .57 0 0 1-.9-.2v-.2h-.2z" fill-rule="evenodd"/>
<path d="M85.3 148.8a.46 .46 0 0 1 .7-.1 .46 .46 0 0 1-.2 .8 .46 .46 0 0 1-.6-.5h.5h-.5z" fill-rule="evenodd"/>
<path d="M88.4 153.9a.47 .47 0 0 1 .7-.1 .47 .47 0 0 1 0 .7 .47 .47 0 0 1-.7-.2v-.2h.5h-.5z" fill-rule="evenodd"/>
</g>
<g fill="none" stroke="#c90d0c" stroke-width=".21">
<path d="M193.7 176.9h.5M193.7 174.5h.5M193.7 171.8h.5M193.7 169.5h.5M194 169.5v2.3M194 174.5v2.4M195.1 174.8a.65 .65 0 0 1 .7-.2 .65 .65 0 0 1 .5 .6v1a.65 .65 0 0 1-.7 .7 .65 .65 0 0 1-.6-.7zM195.1 169.7a.66 .66 0 0 1 .7-.2 .66 .66 0 0 1 .5 .6v1.1a.65 .65 0 0 1-.7 .6 .65 .65 0 0 1-.6-.6zM196.9 174.5l1.6 2.4M196.9 169.5l1.6 2.3M198.5 174.5l-1.6 2.4M198.5 169.5l-1.6 2.3"/>
<path d="M200.5 174.5h-.8a.51 .51 0 0 0-.5 .6v1.3l.2 .4 1.1 .1v-1.3h-.4M200.5 169.5h-.8a.51 .51 0 0 0-.5 .5v1.3l.2 .4 1.1 .1v-1.3h-.4M201.4 174.5l.9 .1 .3 .2 .2 .4-.1 1.2a.59 .59 0 0 1-.6 .5h-.7zM201.4 169.5a1.16 1.16 0 0 1 1.2 .2l.2 .4-.1 1.2a.59 .59 0 0 1-.6 .5h-.7zM203.5 175.3l.5 1.6 .6-1.6M204.1 169.5l-.5 1.8h1.3M204.5 170.8v1M205.5 174.7a.53 .53 0 0 1 .7-.1 .53 .53 0 0 1 .3 .5 1.53 1.53 0 0 1-.4 1.7l-.2 .1a1.4 1.4 0 0 1-.4-2.2zM206.4 175.1l-1 1.3M207.3 176.7h.2v.2h-.2zM208.7 174.5l-.5 1.9h1.3M209.1 175.8v1.1"/>
<path d="M210.2 176.7h.2v.2h-.2zM211.1 176.9h1.3M211.1 175.1l.7-.6v2.4M239.5 179.8a.58 .58 0 0 0-.9-.1 .58 .58 0 0 0 .1 .9l.7 .4a.58 .58 0 0 1 .1 .9 .58 .58 0 0 1-.9-.1l-.3-.2M244.2 179.6v2l.1 .2 .4 .1M245.5 179.6v2.3M255.3 179.6v2.3l-1.3-2.3v2.3M267.4 179.6v2.3M194.9 184.9a.58 .58 0 0 0-.9-.1 .58 .58 0 0 0 0 .9l.7 .4a.58 .58 0 0 1 .1 .8 .58 .58 0 0 1-.9 0l-.2-.2M195.8 185.5l.9 .1 .1 1.4M195.8 184.7v2.3M197.7 186.3h1a.55 .55 0 0 0-.4-.8 .55 .55 0 0 0-.6 .5l.1 .9 .9 .1"/>
<path d="M199.5 186.3h1a.55 .55 0 0 0-.3-.8 .55 .55 0 0 0-.7 .5l.1 .9 .9 .1M201.1 185.5h.8M201.4 184.7v2.1l.2 .2h.3M202.6 185.7h.2v.1h-.2zM202.6 186.7h.2v.1h-.2zM207.7 187h1.3M207.7 185.2l.6-.5v2.3M210.7 184.4l-1 2.9M211.4 187h1.3M211.4 185.2l.7-.5v2.3M238.2 186h.7a.65 .65 0 0 0 .6-.7 .65 .65 0 0 0-.6-.6h-.7v2.3M239 186l.5 1"/>
<path d="M240.3 186.3h1a.55 .55 0 0 0-.3-.8 .55 .55 0 0 0-.7 .5l.1 .9 .9 .1M240.5 180.6l.5-.2a.92 .92 0 0 1 .1 1.5h-.3l-.3-.1-.2-.4zM242.1 185.5l.5 1.5 .5-1.5M242.2 181.9v-1.5l1 .1 .1 1.4M243.8 186.7h.2v.1h-.2zM243.8 185.7h.2v.1h-.2zM243.9 180.4h.8M245.5 180.4l.9 .1 .1 1.4M247.3 185a.53 .53 0 0 1 .6-.1 .53 .53 0 0 1 .3 .5 1.53 1.53 0 0 1-.4 1.7h-.2a1.4 1.4 0 0 1-.3-2.1zM247.5 180.4h.7l.2 .2v1.3h-.6a.46 .46 0 0 1-.4-.4 .46 .46 0 0 1 .4-.5h.6M248.2 185.3l-1.1 1.3M249 187h.2v.1h-.2z"/>
<path d="M249.2 180.4l.5 1.5M250.2 180.4l-.8 2.3h-.2M250.4 184.8l-.5 1.8h1.3M250.8 186.1v1M251.1 180.4h.6l.3 .4v1.1h-.6a.46 .46 0 0 1-.5-.4 .46 .46 0 0 1 .5-.5h.6M252 187h.1v.1h-.1zM252.8 187.1h1.3M252.8 185.3l.7-.5v2.3M256.3 180.6l.5-.2a.92 .92 0 0 1 .1 1.5h-.3l-.3-.1-.2-.4zM258 181.9v-1.5l1 .1 .1 1.4M260.9 181.9h-.8l-.2-.2v-1.1l.2-.2h.8v2l-.2 .3h-.7M261.9 181.9v-1.5l.9 .1 .1 1.4"/>
<path d="M263.8 180.4v1.3l.4 .2h.6v-1.5M266.6 180.4h-.7l-.2 .4 .1 1 .8 .1M267.4 180.4l.9 .1 .1 .3v1.1"/>
</g>
<path d="M8.2 5.5h280.6v186.7h-280.6z" fill="none" stroke="#c90d0c" stroke-width=".32"/>
<g fill="none" stroke="#c90d0c" stroke-width=".19">
<path d="M198.4 179.6l-.9 2.6M203.8 179.6l-1 2.6M207.5 179.9h-1.1v.9h.7a.59 .59 0 0 1 .5 .6 .59 .59 0 0 1-.5 .6h-.7M209.2 179.9l-.6 .2-.3 .7M215.6 179.9l-.5 1.6h1.2M193.7 180.3l.6-.4v2.1M193.7 182h1.2M199.1 182h1.1M199.1 180.3l.5-.4v2.1M201 182h1.2M201 180.3l.6-.4v2.1M204.4 180.3a.58 .58 0 0 1 .9-.4 .58 .58 0 0 1 .1 .9l-1 1.2h1.2"/>
<path d="M208.3 180.8h.7a.59 .59 0 0 1 .5 .7 .59 .59 0 0 1-.7 .5 .59 .59 0 0 1-.5-.6zM210.2 180.3a.58 .58 0 0 1 .9-.4 .58 .58 0 0 1 .1 .9l-1 1.2h1.2M213.2 182h1.1M213.2 180.3l.5-.4v2.1M215.9 181v1M217 180.7l.1 .1zM217 181.7h.1v.1h-.1zM217.9 180.3a.58 .58 0 0 1 .8-.4 .58 .58 0 0 1 .2 .9l-1 1.2h1.2M220.1 180a.49 .49 0 0 1 .5-.1 .49 .49 0 0 1 .3 .5 1.19 1.19 0 0 1-.5 1.6 1.24 1.24 0 0 1-.4-1.9zM220.9 180.3l-1 1.2"/>
<circle cx="196.2" cy="180.3" r=".47"/>
<circle cx="196.2" cy="181.4" r=".59"/>
</g>
<g fill="none" stroke="#0dab76" stroke-width=".18">
<path d="M43.8 29.7h2.5M43.8 27.1h2.5M46.3 24.6h-17.8v7.6M81.9 24.6h20.3v2.5M81.9 39.8h20.3v2.6M81.9 29.7h2.5M81.9 32.2h2.5M81.9 34.8h2.5M81.9 27.1h2.5M81.9 37.3h2.5M127.6 33.5v2.5M135.2 33.5v2.5"/>
<path d="M142.8 33.5v2.5M151.7 33.5v2.5M188.5 33.5v2.5M198.7 33.5v2.5M233 33.5h11.4M233 30.9v5.1M241.9 33.5v5.1h2.5M262.2 33.5h7.6M269.8 30.9v5.1M43.8 57.6h2.5M43.8 52.5h2.5M43.8 47.5h2.5"/>
<path d="M43.8 50h2.5M43.8 55.1h2.5M81.9 57.6h2.5M81.9 52.5h2.5M81.9 47.5h2.5M81.9 42.4h2.5M81.9 44.9h2.5M81.9 50h2.5M81.9 55.1h2.5M127.6 46.2v2.5M135.2 46.2v2.5M142.8 43.6v2.6"/>
<path d="M151.7 43.6v2.6M188.5 43.6v2.6M198.7 43.6v2.6M233 43.6v2.6M244.4 43.6h-2.5v2.6M269.8 43.6v2.6M46.3 62.7h-5.1v2.5M81.9 62.7h2.5M81.9 65.2h2.5M208.8 76.7h-2.5v2.5M130.1 84.3h20.3v15.2M130.1 86.8h2.6"/>
<path d="M130.1 94.4h2.6M130.1 91.9h2.6M130.1 97h2.6M147.9 81.7v7.7h-17.8M183.4 84.3h5.1M186 84.3v2.5M186 97v2.5M198.7 84.3h2.5M206.3 89.4v10.1M248.2 80.5h2.5M248.2 88.1h2.5M260.9 80.5h5.1"/>
<path d="M263.4 80.5v7.6h-2.5M41.2 128.7v2.6M48.9 128.7v2.6M56.5 128.7v2.6M64.1 128.7v2.6M98.4 133.8v2.5M182.2 121.1v8.9h2.5M182.2 137.6h2.5M182.2 135.1h2.5M182.2 132.5h2.5M194.9 121.1v2.5M199.9 121.1v2.5"/>
<path d="M210.1 137.6h2.5M210.1 135.1h2.5M210.1 132.5h2.5M243.1 133.8h2.6M243.1 136.3h2.6M243.1 138.9h2.6M260.9 133.8h2.5M260.9 136.3h2.5M260.9 138.9h2.5M38.7 144h30.5M38.7 149h30.5M38.7 154.1h30.5"/>
<path d="M38.7 159.2h30.5M41.2 141.4v2.6M48.9 141.4v7.6M56.5 141.4v12.7M64.1 141.4v17.8M94.6 149h13.9M94.6 154.1h13.9M98.4 146.5v7.6M100.9 149v7.7M106 154.1v6.4h15.2v-3.8M121.2 146.5v-3.8h-15.2v6.3M133.9 141.4v2.6"/>
<path d="M133.9 159.2v2.5M145.4 145.2v2.6M145.4 155.4v2.5M182.2 142.7h2.5M182.2 150.3h2.5M182.2 147.8h2.5M182.2 145.2h2.5M182.2 140.1h2.5M197.4 156.7v2.5M210.1 142.7h2.5M210.1 150.3h2.5M210.1 147.8h2.5"/>
<path d="M210.1 145.2h2.5M210.1 140.1h2.5M243.1 146.5h2.6M243.1 141.4h2.6M245.7 144h-2.6v5M260.9 144h2.5M260.9 141.4h2.5M262.2 144v2.5h-1.3M100.9 166.8v2.6"/>
</g>
<g fill="#0dab76" stroke="#0dab76" stroke-width=".18">
<circle cx="233" cy="33.5" r=".51"/>
<circle cx="241.9" cy="33.5" r=".51"/>
<circle cx="262.2" cy="144" r=".51"/>
<circle cx="243.1" cy="146.5" r=".51"/>
<circle cx="269.8" cy="33.5" r=".51"/>
<circle cx="263.4" cy="80.5" r=".51"/>
<circle cx="186" cy="84.3" r=".51"/>
<circle cx="100.9" cy="149" r=".51"/>
<circle cx="106" cy="149" r=".51"/>
<circle cx="98.4" cy="154.1" r=".51"/>
<circle cx="106" cy="154.1" r=".51"/>
<circle cx="41.2" cy="144" r=".51"/>
<circle cx="48.9" cy="149" r=".51"/>
<circle cx="56.5" cy="154.1" r=".51"/>
<circle cx="64.1" cy="159.2" r=".51"/>
</g>
<g font-size="3.7" fill="#c90d0c">
<text x="28.1" y="8.7">1</text>
<text x="62.2" y="8.7">2</text>
<text x="96.3" y="8.7">3</text>
<text x="130.4" y="8.7">4</text>
<text x="164.6" y="8.7">5</text>
<text x="198.7" y="8.7">6</text>
<text x="232.8" y="8.7">7</text>
<text x="266.9" y="8.7">8</text>
<text x="8.9" y="28.5">A</text>
<text x="285.7" y="28.5">A</text>
<text x="8.9" y="64.4">B</text>
<text x="285.7" y="64.4">B</text>
<text x="8.8" y="100.2">C</text>
<text x="285.6" y="100.2">C</text>
<text x="8.8" y="136">D</text>
<text x="285.6" y="136">D</text>
<text x="8.9" y="171.8">E</text>
<text x="285.7" y="171.8">E</text>
<text x="28.1" y="191.6">1</text>
<text x="62.2" y="191.6">2</text>
<text x="96.3" y="191.6">3</text>
<text x="130.4" y="191.6">4</text>
<text x="164.6" y="191.6">5</text>
<text x="198.7" y="191.6">6</text>
<text x="232.8" y="191.6">7</text>
<text x="266.9" y="191.6">8</text>
</g>
<g font-size="3.5">
<text x="3.5" y="205.4">18/11/2562</text>
<text x="21.9" y="205.4">14:20 C:\Users\Max\Documents\EAGLE\projects\IOXGD\IOXGDv0.4.1.sch (Sheet: 1/1)</text>
</g>
<g font-size="2.5" fill="#808080">
<text x="189.4" y="29.7" transform="rotate(-90 189.4 29.7)">+3V3</text>
<text x="199.6" y="29.7" transform="rotate(-90 199.6 29.7)">+3V3</text>
<text x="233.8" y="27.1" transform="rotate(-90 233.8 27.1)">+5V</text>
<text x="99.6" y="32.2">GND</text>
<text x="26" y="37.3">GND</text>
<text x="99.6" y="47.4">GND</text>
<text x="140.3" y="51.3">GND</text>
<text x="149.2" y="51.3">GND</text>
<text x="186" y="51.3">GND</text>
<text x="196.1" y="51.3">GND</text>
<text x="230.4" y="51.3">GND</text>
<text x="239.3" y="51.3">GND</text>
<text x="267.2" y="51.3">GND</text>
<text x="38.7" y="70.3">GND</text>
<text x="51.4" y="77.9">U2</text>
<text x="57.1" y="77.9">ESP-WROOM-32</text>
<text x="148.8" y="77.9" transform="rotate(-90 148.8 77.9)">+5V</text>
<text x="147.9" y="104.6">GND</text>
<text x="183.4" y="104.6">GND</text>
<text x="203.8" y="104.6">GND</text>
<text x="182.8" y="117.3" transform="rotate(-90 182.8 117.3)">1.8V</text>
<text x="195.5" y="117.3" transform="rotate(-90 195.5 117.3)">1.8V</text>
<text x="200.8" y="117.3" transform="rotate(-90 200.8 117.3)">+3V3</text>
<text x="42.1" y="124.9" transform="rotate(-90 42.1 124.9)">+3V3</text>
<text x="49.7" y="124.9" transform="rotate(-90 49.7 124.9)">+3V3</text>
<text x="57.4" y="124.9" transform="rotate(-90 57.4 124.9)">+3V3</text>
<text x="65" y="124.9" transform="rotate(-90 65 124.9)">+3V3</text>
<text x="99.3" y="130" transform="rotate(-90 99.3 130)">+3V3</text>
<text x="71.7" y="137.6">IC2</text>
<text x="134.8" y="137.6" transform="rotate(-90 134.8 137.6)">+3V3</text>
<text x="146.2" y="141.4" transform="rotate(-90 146.2 141.4)">+3V3</text>
<text x="89.5" y="147.8">B</text>
<text x="267.2" y="144.9">+3V3</text>
<text x="134.4" y="152.3">IC2P</text>
<text x="240.6" y="154.1">GND</text>
<text x="89.5" y="156.7">A</text>
<text x="71.7" y="166.8">MAX481CSA</text>
<text x="131.4" y="166.8">GND</text>
<text x="142.8" y="163">GND</text>
<text x="194.9" y="164.3">GND</text>
<text x="98.4" y="174.4">GND</text>
</g>
<g font-size="2.1" fill="#808080">
<text x="47.9" y="24.2">1</text>
<text x="47.9" y="29.3">3</text>
<text x="47.9" y="26.8">2</text>
<text x="53.7" y="25.4">GND</text>
<text x="53.7" y="27.9">3V3</text>
<text x="69.7" y="25.4">GND</text>
<text x="69.8" y="27.9">IO23</text>
<text x="79.1" y="26.8">37</text>
<text x="79.1" y="29.3">36</text>
<text x="79.1" y="24.2">38</text>
<text x="47.9" y="31.9">4</text>
<text x="47.9" y="34.4">5</text>
<text x="53.7" y="30.4">EN</text>
<text x="53.7" y="33">SENSOR_VP</text>
<text x="53.7" y="35.5">SENSOR_VN</text>
<text x="68.7" y="35.5">RXD0</text>
<text x="69" y="33">TXD0</text>
<text x="69.8" y="30.4">IO22</text>
<text x="79.1" y="34.4">34</text>
<text x="79.1" y="31.9">35</text>
<text x="249.3" y="34.2">IN OUT</text>
<text x="47.9" y="36.9">6</text>
<text x="47.9" y="39.5">7</text>
<text x="53.7" y="38.1">IO34</text>
<text x="53.7" y="40.6">IO35</text>
<text x="69.7" y="40.6">GND</text>
<text x="69.8" y="38.1">IO21</text>
<text x="79.1" y="36.9">33</text>
<text x="79.1" y="39.5">GND</text>
<text x="249.3" y="39.3">EN</text>
<text x="46.7" y="47.1">10</text>
<text x="47.9" y="42">8</text>
<text x="47.9" y="44.6">9</text>
<text x="53.7" y="43.1">IO32</text>
<text x="53.7" y="45.7">IO33</text>
<text x="69.8" y="45.7">IO18</text>
<text x="69.8" y="43.1">IO19</text>
<text x="79.1" y="44.6">30</text>
<text x="79.1" y="42">31</text>
<text x="79.1" y="47.1">29</text>
<text x="249.3" y="44.4">GNDNC</text>
<text x="46.7" y="52.2">12</text>
<text x="46.8" y="49.6">11</text>
<text x="53.7" y="53.3">IO27</text>
<text x="53.7" y="48.2">IO25</text>
<text x="53.7" y="50.8">IO26</text>
<text x="69.8" y="50.8">IO17</text>
<text x="69.8" y="53.3">IO16</text>
<text x="71" y="48.2">IO5</text>
<text x="79.1" y="49.6">28</text>
<text x="79.1" y="52.2">27</text>
<text x="46.7" y="54.7">13</text>
<text x="46.7" y="57.3">14</text>
<text x="53.7" y="55.8">IO14</text>
<text x="53.7" y="58.4">IO12</text>
<text x="71" y="55.8">IO4</text>
<text x="71" y="58.4">IO0</text>
<text x="79.1" y="54.7">26</text>
<text x="79.1" y="57.3">25</text>
<text x="46.7" y="64.9">16</text>
<text x="46.7" y="62.3">15</text>
<text x="53.7" y="66">IO13</text>
<text x="53.7" y="63.4">GND</text>
<text x="69.8" y="66">IO15</text>
<text x="71" y="63.5">IO2</text>
<text x="79.1" y="64.9">23</text>
<text x="79.1" y="62.3">24</text>
<text x="46.7" y="67.4">17</text>
<text x="46.7" y="70">18</text>
<text x="53.7" y="68.5">SD2</text>
<text x="53.7" y="71.1">SD3</text>
<text x="70.3" y="68.5">SD1</text>
<text x="70.3" y="71.1">SD0</text>
<text x="79.1" y="67.4">22</text>
<text x="79.1" y="70">21</text>
<text x="46.7" y="72.5">19</text>
<text x="53.7" y="73.6">CMD</text>
<text x="70.3" y="73.6">CLK</text>
<text x="79.1" y="72.5">20</text>
<text x="117.9" y="85">GND</text>
<text x="118.4" y="87.6">CTS</text>
<text x="118.2" y="90.1">VCC</text>
<text x="118.3" y="92.7">TXO</text>
<text x="119.1" y="95.2">RXI</text>
<text x="118.3" y="97.7">DTR</text>
<text x="194.5" y="125.8" transform="rotate(-90 194.5 125.8)">2</text>
<text x="199.6" y="125.8" transform="rotate(-90 199.6 125.8)">19</text>
<text x="184.5" y="129.6">10</text>
<text x="189.6" y="130.8">OE</text>
<text x="185.7" y="132.2">1</text>
<text x="185.7" y="134.7">3</text>
<text x="185.7" y="137.3">4</text>
<text x="189.6" y="133.3">A1</text>
<text x="189.6" y="135.8">A2</text>
<text x="195.6" y="134.4" transform="rotate(-90 195.6 134.4)">VCCA</text>
<text x="200.7" y="134.4" transform="rotate(-90 200.7 134.4)">VCCB</text>
<text x="202.6" y="135.8">B2</text>
<text x="202.6" y="133.3">B1</text>
<text x="207.9" y="137.3">17</text>
<text x="207.9" y="134.7">18</text>
<text x="207.9" y="132.2">20</text>
<text x="247.2" y="136">3</text>
<text x="247.2" y="133.4">1</text>
<text x="258.2" y="136">4</text>
<text x="258.2" y="133.4">2</text>
<text x="70.2" y="143.6">1</text>
<text x="185.7" y="139.8">5</text>
<text x="185.7" y="142.3">6</text>
<text x="189.6" y="138.4">A3</text>
<text x="189.6" y="140.9">A4</text>
<text x="189.6" y="143.5">A5</text>
<text x="202.6" y="143.5">B5</text>
<text x="202.6" y="140.9">B4</text>
<text x="202.6" y="138.4">B3</text>
<text x="207.9" y="142.3">15</text>
<text x="207.9" y="139.8">16</text>
<text x="247.2" y="143.6">9</text>
<text x="247.2" y="141.1">7</text>
<text x="247.2" y="138.5">5</text>
<text x="258.2" y="143.6">10</text>
<text x="258.2" y="141.1">8</text>
<text x="258.2" y="138.5">6</text>
<text x="70.2" y="148.7">2</text>
<text x="74" y="144.7">RO</text>
<text x="74" y="149.8">RE/</text>
<text x="92.4" y="148.7">7</text>
<text x="109.5" y="148.7">1</text>
<text x="133.6" y="146.7" transform="rotate(-90 133.6 146.7)">8</text>
<text x="185.7" y="144.9">7</text>
<text x="185.7" y="147.4">8</text>
<text x="185.7" y="150">9</text>
<text x="189.6" y="146">A6</text>
<text x="189.6" y="148.5">A7</text>
<text x="202.6" y="148.5">B7</text>
<text x="202.6" y="146">B6</text>
<text x="207.9" y="150">12</text>
<text x="207.9" y="147.4">13</text>
<text x="207.9" y="144.9">14</text>
<text x="246.2" y="146.1">11</text>
<text x="258.2" y="146.1">12</text>
<text x="70.2" y="153.8">3</text>
<text x="74" y="154.9">DE</text>
<text x="92.4" y="153.8">6</text>
<text x="109.5" y="153.8">2</text>
<text x="189.6" y="151.1">A8</text>
<text x="198.2" y="151.8" transform="rotate(-90 198.2 151.8)">GND</text>
<text x="202.6" y="151.1">B8</text>
<text x="70.2" y="158.8">4</text>
<text x="74" y="160">DI</text>
<text x="133.6" y="157.6" transform="rotate(-90 133.6 157.6)">5</text>
<text x="197.1" y="156.7" transform="rotate(-90 197.1 156.7)">11</text>
</g>
<g font-size="1.8" fill="#808080">
<text x="34.8" y="27.8">V_ESP32</text>
<text x="270.4" y="29.7" transform="rotate(-90 270.4 29.7)">V_ESP32</text>
<text x="32.4" y="30.3">ESP32_RST</text>
<text x="85.7" y="32.8">ESP32_TX</text>
<text x="85.7" y="35.4">ESP32_RX</text>
<text x="128.2" y="32.2" transform="rotate(-90 128.2 32.2)">V_ESP32</text>
<text x="135.8" y="32.2" transform="rotate(-90 135.8 32.2)">V_ESP32</text>
<text x="143.4" y="32.2" transform="rotate(-90 143.4 32.2)">V_ESP32</text>
<text x="152.3" y="32.2" transform="rotate(-90 152.3 32.2)">ESP32_RST</text>
<text x="26.9" y="53.2">WIFI_TX_MCU_RX</text>
<text x="26.9" y="48.1">WIFI_RX_MCU_TX</text>
<text x="29.5" y="58.2">ESP32_GPIO12</text>
<text x="85.7" y="58.2">ESP32_GPIO0</text>
<text x="128.2" y="60.1" transform="rotate(-90 128.2 60.1)">ESP32_RST</text>
<text x="135.8" y="61.9" transform="rotate(-90 135.8 61.9)">ESP32_GPIO0</text>
<text x="210.1" y="77.3">ESP32_RST</text>
<text x="231.3" y="81.1">WIFI_RX_MCU_TX</text>
<text x="267.2" y="81.1">V_ESP32</text>
<text x="133.9" y="87.5">ESP32_RST</text>
<text x="169.7" y="84.9">ESP32_RESET</text>
<text x="231.3" y="88.7">WIFI_TX_MCU_RX</text>
<text x="133.9" y="95.1">ESP32_TX</text>
<text x="133.9" y="92.5">ESP32_RX</text>
<text x="133.9" y="97.6">ESP32_GPIO0</text>
<text x="188.5" y="126.2">U5</text>
<text x="175.9" y="135.7">IOA46</text>
<text x="175.9" y="133.2">IOA47</text>
<text x="213.9" y="135.7">IO46</text>
<text x="213.9" y="133.2">IO47</text>
<text x="238" y="134.4">IO40</text>
<text x="238" y="137">IO42</text>
<text x="264.7" y="134.4">IO41</text>
<text x="264.7" y="137">IO43</text>
<text x="175.9" y="143.3">IOA43</text>
<text x="175.9" y="140.8">IOA44</text>
<text x="175.9" y="138.2">IOA45</text>
<text x="213.9" y="143.3">IO43</text>
<text x="213.9" y="140.8">IO44</text>
<text x="213.9" y="138.2">IO45</text>
<text x="238" y="139.5">IO44</text>
<text x="238" y="142.1">IO46</text>
<text x="264.7" y="139.5">IO45</text>
<text x="264.7" y="142.1">IO47</text>
<text x="33.6" y="144.6">IO40</text>
<text x="33.6" y="149.7">IO41</text>
<text x="111.1" y="145.2">J6</text>
<text x="175.9" y="148.4">IOA41</text>
<text x="175.9" y="145.9">IOA42</text>
<text x="213.9" y="148.4">IO41</text>
<text x="213.9" y="145.9">IO42</text>
<text x="33.6" y="154.8">IO42</text>
<text x="175.9" y="150.9">IOA40</text>
<text x="199.9" y="155.4">TXS0108E</text>
<text x="213.9" y="150.9">IO40</text>
<text x="33.6" y="159.8">IO43</text>
<text x="111.1" y="159.2">RS485</text>
</g>
<g font-size="1.4" fill="#808080">
<text x="135.4" y="149" transform="rotate(-90 135.4 149)">VCC</text>
<text x="135.4" y="156.7" transform="rotate(-90 135.4 156.7)">GND</text>
</g>
</svg>
